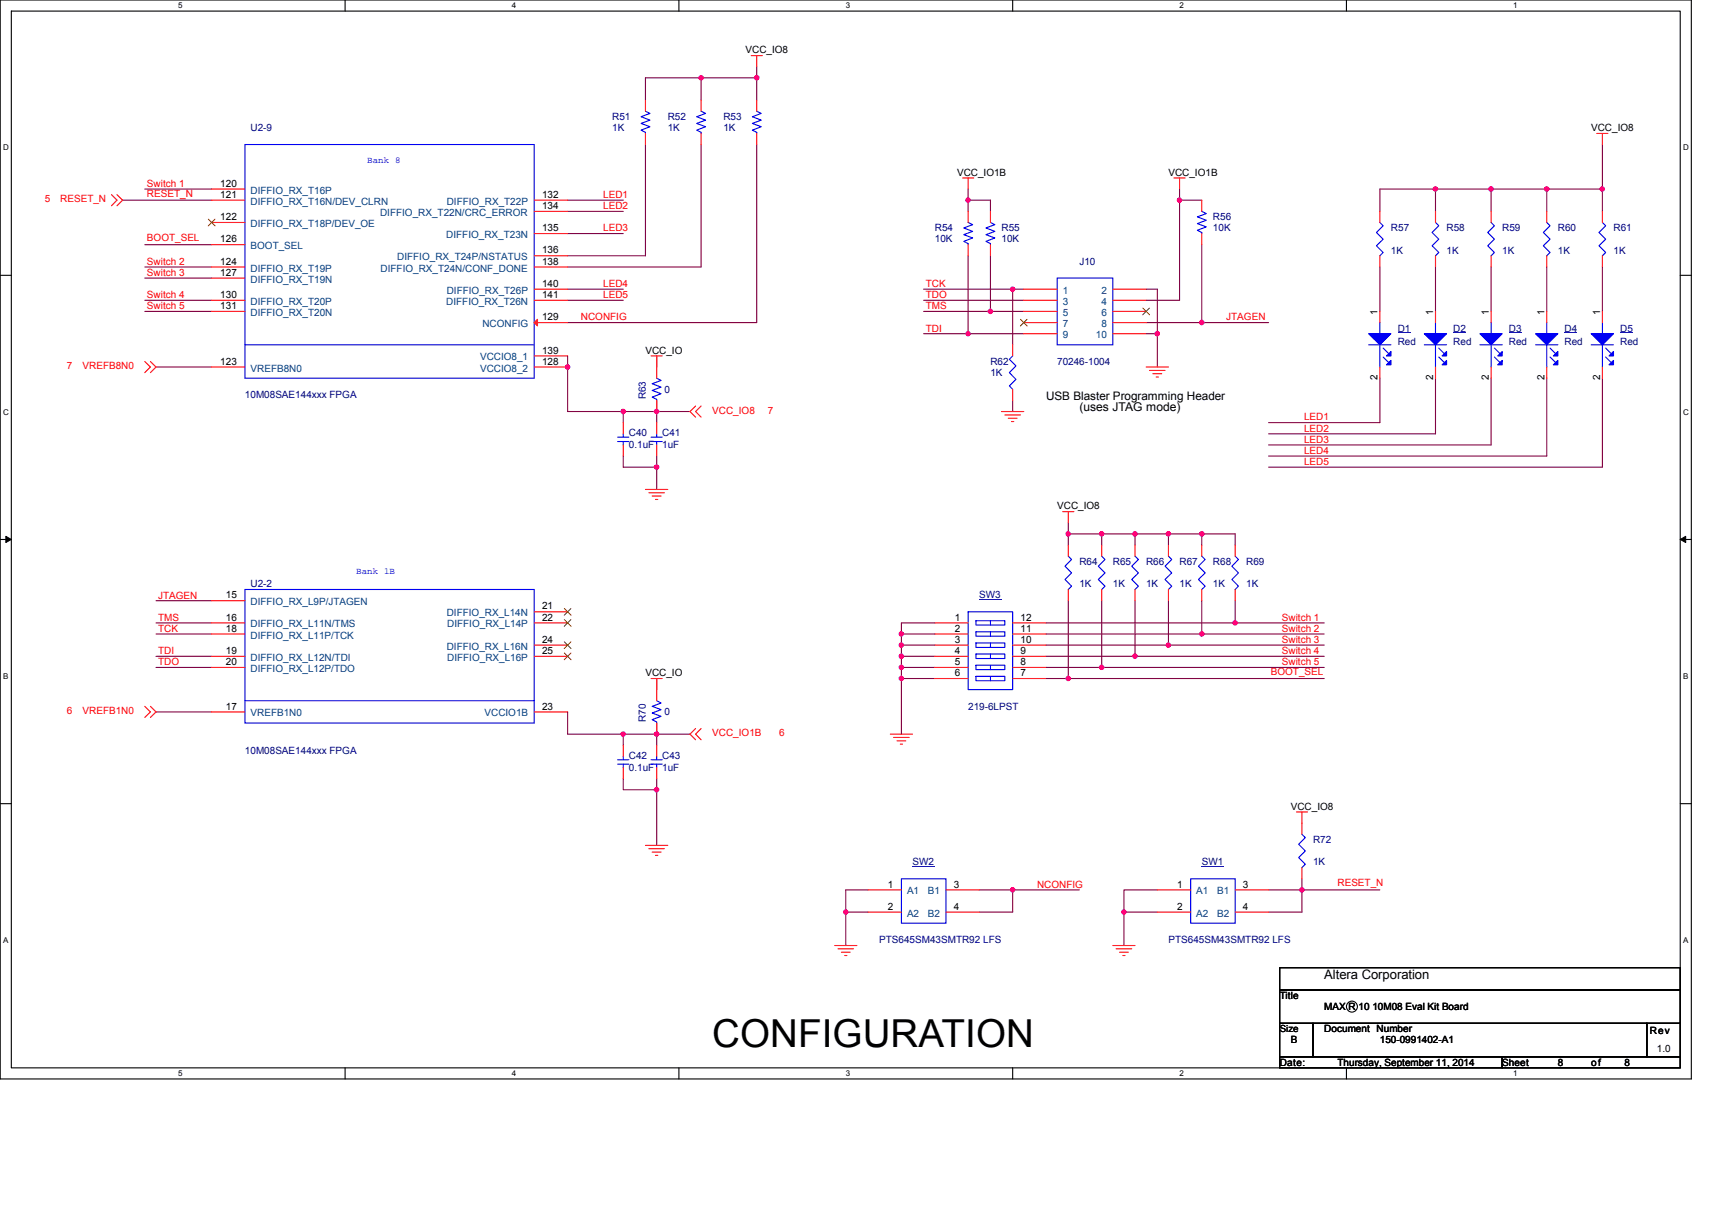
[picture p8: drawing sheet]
<svg xmlns="http://www.w3.org/2000/svg" width="297mm" height="210mm" viewBox="0 0 297 210" stroke-linecap="round" stroke-linejoin="round" font-family="sans-serif">
<path d="M0 0h293.5v187.2h-293.5zM2 1.9h289.5v183.4h-289.5z" fill="none" stroke="#000" stroke-width=".19"/>
<g fill="#fff">
<path d="M30.9 .2h.8v1.6h-.8z"/>
<path d="M30.9 185.5h.8v1.6h-.8z"/>
</g>
<path d="M59.9 0v1.9M59.9 185.3v1.9" fill="none" stroke="#000" stroke-width=".19"/>
<g fill="#fff">
<path d="M88.8 .2h.8v1.6h-.8z"/>
<path d="M88.8 185.5h.8v1.6h-.8z"/>
</g>
<path d="M117.8 0v1.9M117.8 185.3v1.9" fill="none" stroke="#000" stroke-width=".19"/>
<g fill="#fff">
<path d="M146.7 .2h.8v1.6h-.8z"/>
<path d="M146.7 185.5h.8v1.6h-.8z"/>
</g>
<path d="M175.7 0v1.9M175.7 185.3v1.9" fill="none" stroke="#000" stroke-width=".19"/>
<g fill="#fff">
<path d="M204.7 .2h.7v1.6h-.7z"/>
<path d="M204.7 185.5h.7v1.6h-.7z"/>
</g>
<path d="M233.6 0v1.9M233.6 185.3v1.9" fill="none" stroke="#000" stroke-width=".19"/>
<g fill="#fff">
<path d="M262.6 .2h.7v1.6h-.7z"/>
<path d="M262.6 185.5h.7v1.6h-.7z"/>
<path d="M.5 24.8h1v1.6h-1z"/>
<path d="M292 24.8h1v1.6h-1z"/>
<path d="M.5 70.7h1v1.5h-1z"/>
<path d="M292 70.7h1v1.5h-1z"/>
</g>
<path d="M0 47.8h2M291.5 47.8h2" fill="none" stroke="#000" stroke-width=".19"/>
<g fill="#fff">
<path d="M.5 116.5h.9v1.6h-.9z"/>
<path d="M292 116.5h.9v1.6h-.9z"/>
</g>
<path d="M0 93.6h2M291.5 93.6h2" fill="none" stroke="#000" stroke-width=".19"/>
<path d="M1 93.1l1 .5-1 .5zM291.5 93.6l1-.5v1z" fill="#000" stroke="#000" stroke-width=".17"/>
<g fill="#fff">
<path d="M.5 162.4h.9v1.5h-.9z"/>
<path d="M292 162.4h.9v1.5h-.9z"/>
</g>
<g fill="none" stroke="#000" stroke-width=".19">
<path d="M0 139.5h2M291.5 139.5h2M222 167.9h69.5v3.9h-69.5zM222 171.8h69.5v5.8h-69.5zM222 177.6h5.8v5.8h-5.8zM227.8 177.6h57.9v5.8h-57.9zM285.7 177.6h5.8v5.8h-5.8zM222 183.4h38.6v1.9h-38.6zM260.6 183.4h30.9v1.9h-30.9z"/>
<circle cx="234.6" cy="174.7" r=".95"/>
</g>
<g fill="none" stroke="#800040" stroke-width=".19">
<path d="M121.6 13.5h9.7M121.6 13.5h-9.6v3.9M121.6 13.5v3.9M131.3 11.6v1.9M131.3 13.5v3.9M21.3 34.7h15.4M25.1 32.8h11.6M98.5 34.7h9.6M98.5 36.7h9.6M112 25.1v19.3h-13.5M121.6 25.1v21.2h-23.1M131.3 25.1v30.9h-32.8"/>
<path d="M168 34.7v2M168 32.8v1.9M168 34.7h3.8v2M204.7 34.7v17.4h-5.8M204.7 34.7h3.8M204.7 32.8v1.9M249.1 32.8h9.6M249.1 32.8h-9.7v3.9M249.1 32.8v3.9M258.7 32.8h9.7M258.7 32.8v3.9M268.4 32.8h9.6"/>
<path d="M268.4 32.8v3.9M278 32.8v3.9M278 25.1v7.7M25.1 46.3h11.6M25.1 48.3h11.6M25.1 52.1h11.6M25.1 54h11.6M25.1 42.5h11.6M98.5 50.2h9.6M98.5 52.1h9.6M98.5 40.5h9.6M160.2 52.1h17.4"/>
<path d="M160.2 50.2h15.5M160.2 57.9h7.8M160.2 54h11.6M168 44.4v13.5M168 57.9h9.6M171.8 54h5.8M171.8 44.4v9.6M175.7 50.2v9.6M175.7 50.2h1.9M198.9 56h9.6M198.9 57.9h1.9M198.9 50.2h1.9v7.7"/>
<path d="M200.8 57.9v5.8M208.5 42.5v13.5M208.5 56h11.6M239.4 46.3v7.7M249.1 46.3v7.7M258.7 46.3v7.7M268.4 46.3v7.7M278 46.3v7.7M27.1 63.7h9.6M98.5 61.8v9.6h9.6M108.1 71.4v1.9M108.1 79.1v2h5.8"/>
<path d="M108.1 71.4h5.8M113.9 79.1v2M113.9 61.8v1.9M113.9 69.5v1.9M113.9 71.4v1.9M113.9 71.4h5.8M175.7 69.5v1.9M239.4 65.6v7.7h-19.3M249.1 65.6v9.7h-29M258.7 65.6v11.6h-38.6M268.4 65.6v13.5h-48.3M278 65.6v15.5h-57.9"/>
<path d="M113.9 81.1v3.8M185.4 92.6h5.8M185.4 90.7v1.9M185.4 92.6v2M191.2 92.6h5.7M191.2 92.6v2M196.9 92.6v2M196.9 92.6h5.8M202.7 92.6v2M202.7 92.6h5.8M208.5 92.6v2M208.5 92.6h5.8v2"/>
<path d="M27.1 104.2h9.6M27.1 108.1h9.6M27.1 110h9.6M27.1 113.9h9.6M27.1 115.8h9.6M113.9 117.8v1.9M156.4 110v2M156.4 112v1.9M156.4 115.8v2M156.4 113.9v1.9M156.4 117.8v9.6M156.4 110h5.8"/>
<path d="M156.4 112h5.8M156.4 115.8h5.8M156.4 113.9h5.8M156.4 117.8h5.8M162.2 108.1h-5.8v1.9M181.5 115.8h9.7M181.5 113.9h15.4M181.5 112h21.2M181.5 108.1h32.8M181.5 110h27M181.5 117.8h3.9M185.4 104.2v13.6"/>
<path d="M185.4 117.8h44.4M191.2 104.2v11.6M191.2 115.8h38.6M196.9 113.9h32.9M196.9 104.2v9.7M202.7 112h27.1M202.7 104.2v7.8M208.5 110h21.3M208.5 104.2v5.8M214.3 108.1h15.5M214.3 104.2v3.9M27.1 123.5h9.6"/>
<path d="M98.5 123.5v3.9h9.6M108.1 127.4v1.9M108.1 127.4h5.8M108.1 135.1v2h5.8M113.9 135.1v2M113.9 137.1v9.6M113.9 125.5v1.9M113.9 127.4v1.9M113.9 127.4h5.8M146.7 158.3h3.9M146.7 158.3v5.8M150.6 154.4h-3.9v3.9"/>
<path d="M169.9 154.4h5.8M175.7 154.4h11.6M175.7 154.4v3.9h-5.8M195 158.3v5.8M200.8 154.4h-5.8v3.9h5.8M220.1 154.4h5.8v3.9h-5.8M225.9 152.5v1.9h13.5"/>
</g>
<g fill="#f0f" stroke="#f0f" stroke-width=".19">
<circle cx="108.1" cy="71.4" r=".38"/>
<circle cx="113.9" cy="81.1" r=".38"/>
<circle cx="113.9" cy="71.4" r=".38"/>
<circle cx="113.9" cy="127.4" r=".38"/>
<circle cx="108.1" cy="127.4" r=".38"/>
<circle cx="113.9" cy="137" r=".38"/>
<circle cx="200.8" cy="57.9" r=".38"/>
<circle cx="168" cy="34.7" r=".38"/>
<circle cx="168" cy="57.9" r=".38"/>
<circle cx="171.8" cy="54" r=".38"/>
<circle cx="175.7" cy="50.2" r=".38"/>
<circle cx="131.3" cy="13.5" r=".38"/>
<circle cx="278" cy="32.8" r=".38"/>
<circle cx="258.7" cy="32.8" r=".38"/>
<circle cx="249" cy="32.8" r=".38"/>
<circle cx="268.4" cy="32.8" r=".38"/>
<circle cx="156.4" cy="110" r=".38"/>
<circle cx="156.4" cy="113.9" r=".38"/>
<circle cx="156.4" cy="111.9" r=".38"/>
<circle cx="156.4" cy="115.8" r=".38"/>
<circle cx="156.4" cy="117.7" r=".38"/>
<circle cx="196.9" cy="92.6" r=".38"/>
<circle cx="191.1" cy="92.6" r=".38"/>
<circle cx="208.5" cy="92.6" r=".38"/>
<circle cx="191.1" cy="115.8" r=".38"/>
<circle cx="196.9" cy="113.9" r=".38"/>
<circle cx="202.7" cy="111.9" r=".38"/>
<circle cx="208.5" cy="110" r=".38"/>
<circle cx="214.3" cy="108.1" r=".38"/>
<circle cx="175.7" cy="154.4" r=".38"/>
<circle cx="185.3" cy="117.7" r=".38"/>
<circle cx="185.3" cy="92.6" r=".38"/>
<circle cx="204.6" cy="34.7" r=".38"/>
<circle cx="208.5" cy="56" r=".38"/>
<circle cx="121.6" cy="13.5" r=".38"/>
<circle cx="98.5" cy="63.7" r=".38"/>
<circle cx="146.7" cy="158.3" r=".38"/>
<circle cx="195" cy="158.3" r=".38"/>
<circle cx="225.9" cy="154.4" r=".38"/>
<circle cx="202.7" cy="92.6" r=".38"/>
</g>
<g fill="none" stroke="#f00" stroke-width=".19">
<path d="M112 17.4v1.9M121.6 17.4v1.9M130.3 9.7h2M131.3 9.7v1.9M131.3 17.4v1.9M19.3 33.8l1 .9-1 1M20.3 33.8l1 .9-1 1M36.7 32.8h5.8M36.7 34.7h5.8M36.7 38.6h5.8M92.7 34.7h5.8M92.7 36.7h5.8"/>
<path d="M112 23.2v1.9M121.6 23.2v1.9M131.3 23.2v1.9M167 30.9h1.9M168 30.9v1.9M168 36.7v1.9M171.8 36.7v1.9M203.7 30.9h1.9M204.7 30.9v1.9M208.5 34.7v2M239.4 36.7v1.9M249.1 36.7v1.9"/>
<path d="M258.7 36.7v1.9M268.4 36.7v1.9M277 23.2h2M278 23.2v1.9M278 36.7v1.9M36.7 42.5h5.8M36.7 46.3h5.8M36.7 48.3h5.8M36.7 52.1h5.8M36.7 54h5.8M92.7 40.5h5.8M92.7 44.4h5.8"/>
<path d="M92.7 46.3h5.8M92.7 50.2h5.8M92.7 52.1h5.8M92.7 56h5.8M168 42.5v1.9M171.8 42.5v1.9M175.7 59.8v2M177.6 50.2h5.8M177.6 52.1h5.8M177.6 54h5.8M177.6 56h5.8M177.6 57.9h5.8"/>
<path d="M193.1 50.2h5.8M193.1 52.1h5.8M193.1 54h5.8M193.1 56h5.8M193.1 57.9h5.8M208.5 40.5v2M239.4 44.4v1.9M239.4 54v2M249.1 44.4v1.9M249.1 54v2M258.7 54v2M258.7 44.4v1.9"/>
<path d="M268.4 44.4v1.9M268.4 54v2M278 54v2M278 44.4v1.9M25.1 62.7l1 1-1 1M26.1 62.7l1 1-1 1M36.7 63.7h5.8M92.7 61.8h5.8M92.7 63.7h5.8M108.1 77.2v1.9M108.1 73.3v2M113 61.8h1.9"/>
<path d="M113.9 61.8v3.8M113.9 69.5v1.9M113.9 77.2v1.9M113.9 73.3v2M120.7 70.5l-1 .9 1 1M121.6 70.5l-.9 .9 .9 1M173.8 71.4h3.8M174.3 72h2.8M174.9 72.6h1.6M175.5 73.2h.4M175.7 67.6v1.9M198.9 63.7h3.8"/>
<path d="M199.5 64.3h2.6M200 64.9h1.6M200.6 65.4h.4M239.4 63.7v1.9M249.1 63.7v1.9M258.7 63.7v1.9M268.4 63.7v1.9M278 63.7v1.9M112 84.9h3.9M112.6 85.5h2.7M113.2 86.1h1.5M113.7 86.7h.4"/>
<path d="M184.4 88.8h1.9M185.4 88.8v1.9M185.4 94.6v1.9M191.2 94.6v1.9M196.9 94.6v1.9M202.7 94.6v1.9M208.5 94.6v1.9M214.3 94.6v1.9M36.7 104.2h5.8M36.7 108.1h5.8M36.7 110h5.8M36.7 113.9h5.8"/>
<path d="M36.7 115.8h5.8M92.7 106.2h5.8M92.7 108.1h5.8M92.7 112h5.8M92.7 113.9h5.8M113 117.8h1.9M113.9 117.8v3.8M162.2 108.1h5.8M162.2 110h5.8M162.2 112h5.8M162.2 113.9h5.8M162.2 115.8h5.8"/>
<path d="M162.2 117.8h5.8M175.7 108.1h5.8M175.7 110h5.8M175.7 112h5.8M175.7 113.9h5.8M175.7 115.8h5.8M175.7 117.8h5.8M185.4 102.3v1.9M191.2 102.3v1.9M196.9 102.3v1.9M202.7 102.3v1.9M208.5 102.3v1.9"/>
<path d="M214.3 102.3v1.9M25.1 122.6l1 .9-1 1M26.1 122.6l1 .9-1 1M36.7 123.5h5.8M92.7 123.5h5.8M108.1 133.2v1.9M108.1 129.3v2M113.9 133.2v1.9M113.9 129.3v2M113.9 125.5v1.9M120.7 126.4l-1 1 1 1M121.6 126.4l-.9 1 .9 1"/>
<path d="M154.5 127.4h3.8M155 128h2.8M155.6 128.6h1.6M156.2 129.1h.4M112 146.7h3.9M112.6 147.3h2.7M113.2 147.9h1.5M113.7 148.4h.4M150.6 154.4h5.8M150.6 158.3h5.8M164.1 154.4h5.8M164.1 158.3h5.8"/>
<path d="M200.8 154.4h5.8M200.8 158.3h5.8M214.3 154.4h5.8M214.3 158.3h5.8M224.9 140.9h2M225.9 150.6v1.9M225.9 140.9v3.9M144.8 164.1h3.9M145.4 164.7h2.7M146 165.2h1.5M146.6 165.8h.3M193.1 164.1h3.8"/>
<path d="M193.7 164.7h2.7M194.2 165.2h1.6M194.8 165.8h.4"/>
</g>
<g fill="none" stroke="#00f" stroke-width=".19">
<path d="M112 19.3l.8 .4-1.6 .6 1.6 .5-1.6 .6 1.6 .6-1.6 .6 .8 .4v.2M121.6 19.3l.8 .4-1.5 .6 1.5 .5-1.5 .6 1.5 .6-1.5 .6 .7 .4v.2M131.3 19.3l.8 .4-1.6 .6 1.6 .5-1.6 .6 1.6 .6-1.6 .6 .8 .4v.2M42.5 25.1h50.2v40.5h-50.2zM168 38.6l.8 .4-1.6 .6 1.6 .6-1.6 .5 1.6 .6-1.6 .6 .8 .4v.2M171.8 38.6l.8 .4-1.5 .6 1.5 .6-1.5 .5 1.5 .6-1.5 .6 .7 .4v.2M208.5 36.7l.8 .4-1.6 .5 1.6 .6-1.6 .6 1.6 .6-1.6 .6 .8 .3v.2M239.4 38.6l.6 .6-1.2 1.1 1.2 1.2-1.2 1.2 1.2 1.1-.6 .6M249.1 38.6l.5 .6-1.1 1.1 1.1 1.2-1.1 1.2 1.1 1.1-.5 .6M258.7 38.6l.6 .6-1.2 1.1 1.2 1.2-1.2 1.2 1.2 1.1-.6 .6M268.4 38.6l.5 .6-1.1 1.1 1.1 1.2-1.1 1.2 1.1 1.1-.5 .6M278 38.6l.6 .6-1.2 1.1 1.2 1.2-1.2 1.2 1.2 1.1-.6 .6"/>
<path d="M42.5 59.8h50.2M183.4 48.3h9.7v11.5h-9.7zM237.5 59.8h3.8M239.4 56v1.9M239.4 59.8v3.9M247.1 59.8h3.9M249.1 56v1.9M249.1 59.8v3.9M256.8 59.8h3.8M258.7 56v1.9M258.7 59.8v3.9M266.4 59.8h3.9"/>
<path d="M268.4 56v1.9M268.4 59.8v3.9M276.1 59.8h3.8M278 56v1.9M278 59.8v3.9M107.2 76.6h1.9M107.2 75.9h1.9M108.1 75.3v.6M108.1 76.6v.6M113 76.6h1.9M113 75.9h1.9M113.9 65.6l.8 .4-1.5 .6 1.5 .6-1.5 .6 1.5 .5-1.5 .6 .7 .4v.2"/>
<path d="M113.9 75.3v.6M113.9 76.6v.6M175.7 61.8l-.6 .6 1.2 1.1-1.2 1.2 1.2 1.1-1.2 1.2 .6 .6M240 60.4l1 1M240 62l1 .9M249.6 60.4l1 1M249.6 62l1 .9M259.3 60.4l1 1M259.3 62l1 .9M268.9 60.4l1 1M268.9 62l1 .9M278.6 60.4l1 1"/>
<path d="M278.6 62l1 .9M185.4 96.5l.5 .6-1.1 1.2 1.1 1.1-1.1 1.2 1.1 1.1-.5 .6M191.2 96.5l.5 .6-1.1 1.2 1.1 1.1-1.1 1.2 1.1 1.1-.5 .6M196.9 96.5l.6 .6-1.1 1.2 1.1 1.1-1.1 1.2 1.1 1.1-.6 .6M202.7 96.5l.6 .6-1.2 1.2 1.2 1.1-1.2 1.2 1.2 1.1-.6 .6M208.5 96.5l.6 .6-1.2 1.2 1.2 1.1-1.2 1.2 1.2 1.1-.6 .6M214.3 96.5l.6 .6-1.2 1.2 1.2 1.1-1.2 1.2 1.2 1.1-.6 .6M42.5 102.3h50.2v23.2h-50.2zM168 106.2h7.7v13.5h-7.7zM169.3 107.7h5v.8h-5zM169.3 109.6h5v.8h-5zM169.3 111.6h5v.8h-5z"/>
<path d="M169.3 113.5h5v.8h-5zM169.3 115.4h5v.8h-5zM169.3 117.4h5v.7h-5zM171.8 107.7v.8M171.8 109.6v.8M171.8 111.6v.8M171.8 113.5v.8M171.8 115.4v.8M171.8 117.4v.7M42.5 121.6h50.2M107.2 132.6h1.9M107.2 131.8h1.9"/>
<path d="M108.1 131.3v.5M108.1 132.6v.6M113 132.6h1.9M113 131.8h1.9M113.9 131.3v.5M113.9 132.6v.6M113.9 121.6l.8 .4-1.5 .6 1.5 .5-1.5 .6 1.5 .6-1.5 .6 .7 .4v.2M156.4 152.5h7.7v7.7h-7.7zM206.6 152.5h7.7v7.7h-7.7zM225.9 144.8l.6 .6-1.2 1.1 1.2 1.2-1.2 1.1 1.2 1.2-.6 .6"/>
</g>
<path d="M242.5 57.8h2.2M252.2 57.8h2.2M261.8 57.8h2.2M271.5 57.8h2.2M281.1 57.8h2.2M169.9 104.1h3.9M158.3 150.4h3.9M208.5 150.4h3.9" fill="none" stroke="#000080" stroke-width=".17"/>
<g fill="none" stroke="#804000" stroke-width=".17">
<path d="M36.1 38l1.2 1.2M37.3 38l-1.2 1.2M177.1 55.4l1.1 1.2M178.2 55.4l-1.2 1.2M198.3 53.5l1.1 1.1M199.4 53.5l-1.1 1.1M97.9 105.6l1.2 1.2M97.9 107.5l1.2 1.2M97.9 111.4l1.2 1.1M97.9 113.3l1.2 1.2M99.1 105.6l-1.2 1.2M99.1 107.5l-1.2 1.2"/>
<path d="M99.1 111.4l-1.2 1.1M99.1 113.3l-1.2 1.2"/>
</g>
<g fill="#00f" stroke="#00f" stroke-width=".19">
<path d="M256.8 57.9h3.8l-1.9 1.9z"/>
<path d="M259.9 61.8l.7-.8v.8z"/>
<path d="M259.9 63.3l.7-.8v.8z"/>
<path d="M266.4 57.9h3.9l-1.9 1.9z"/>
<path d="M269.5 61.8l.8-.8v.8z"/>
<path d="M269.5 63.3l.8-.8v.8z"/>
<path d="M237.5 57.9h3.8l-1.9 1.9z"/>
<path d="M240.6 61.8l.7-.8v.8z"/>
<path d="M240.6 63.3l.7-.8v.8z"/>
<path d="M276.1 57.9h3.8l-1.9 1.9z"/>
<path d="M279.2 61.8l.7-.8v.8z"/>
<path d="M279.2 63.3l.7-.8v.8z"/>
<path d="M247.1 57.9h3.9l-1.9 1.9z"/>
<path d="M250.2 61.8l.8-.8v.8z"/>
<path d="M250.2 63.3l.8-.8v.8z"/>
</g>
<path d="M92.7 56l.6-.6v1.2z" fill="#f00" stroke="#f00" stroke-width=".19"/>
<text font-size="6.7" x="123.6" y="181.7">CONFIGURATION</text>
<text font-size="2.3" x="229.8" y="170">Altera Corporation</text>
<text font-size="2.1" x="187.3" y="71.4">(uses JTAG mode)</text>
<text font-size="2" x="181.5" y="69.4">USB Blaster Programming Header</text>
<g font-size="1.7">
<text x="129.4" y="9.3">VCC_IO8</text>
<text x="276.1" y="22.8">VCC_IO8</text>
<text x="38.2" y="32.4">120</text>
<text x="38.2" y="34.3">121</text>
<text x="94" y="34.3">132</text>
<text x="166" y="30.5">VCC_IO1B</text>
<text x="202.7" y="30.5">VCC_IO1B</text>
<text x="38.2" y="38.2">122</text>
<text x="94" y="40.1">135</text>
<text x="94" y="36.3">134</text>
<text x="38.2" y="42.1">126</text>
<text x="38.2" y="45.9">124</text>
<text x="38.2" y="47.9">127</text>
<text x="94" y="45.9">138</text>
<text x="94" y="44">136</text>
<text x="38.2" y="51.7">130</text>
<text x="38.2" y="53.6">131</text>
<text x="94" y="51.7">141</text>
<text x="94" y="49.8">140</text>
<text x="94" y="55.6">129</text>
<text x="239" y="54.6" transform="rotate(-90 239 54.6)">1</text>
<text x="248.7" y="54.6" transform="rotate(-90 248.7 54.6)">1</text>
<text x="258.3" y="54.6" transform="rotate(-90 258.3 54.6)">1</text>
<text x="268" y="54.6" transform="rotate(-90 268 54.6)">1</text>
<text x="277.6" y="54.6" transform="rotate(-90 277.6 54.6)">1</text>
<text x="38.2" y="63.3">123</text>
<text x="94" y="61.4">139</text>
<text x="94" y="63.3">128</text>
<text x="112" y="61.4">VCC_IO</text>
<text x="239" y="66" transform="rotate(-90 239 66)">2</text>
<text x="248.7" y="66" transform="rotate(-90 248.7 66)">2</text>
<text x="258.3" y="66" transform="rotate(-90 258.3 66)">2</text>
<text x="268" y="66" transform="rotate(-90 268 66)">2</text>
<text x="277.6" y="66" transform="rotate(-90 277.6 66)">2</text>
<text x="183.4" y="88.4">VCC_IO8</text>
<text x="39.2" y="103.8">15</text>
<text x="39.2" y="107.7">16</text>
<text x="94" y="105.8">21</text>
<text x="94" y="107.7">22</text>
<text x="165.6" y="107.7">1</text>
<text x="177.1" y="107.7">12</text>
<text x="39.2" y="109.6">18</text>
<text x="39.2" y="113.5">19</text>
<text x="94" y="111.5">24</text>
<text x="94" y="113.5">25</text>
<text x="165.6" y="109.6">2</text>
<text x="165.6" y="111.5">3</text>
<text x="165.6" y="113.5">4</text>
<text x="177.1" y="109.6">11</text>
<text x="177.1" y="111.5">10</text>
<text x="177.1" y="113.5">9</text>
<text x="39.2" y="115.4">20</text>
<text x="112" y="117.4">VCC_IO</text>
<text x="165.6" y="115.4">5</text>
<text x="165.6" y="117.3">6</text>
<text x="177.1" y="115.4">8</text>
<text x="177.1" y="117.3">7</text>
<text x="39.2" y="123.1">17</text>
<text x="94" y="123.1">23</text>
<text x="224" y="140.5">VCC_IO8</text>
<text x="154.1" y="154">1</text>
<text x="165.5" y="154">3</text>
<text x="204.3" y="154">1</text>
<text x="215.7" y="154">3</text>
<text x="154.1" y="157.9">2</text>
<text x="165.5" y="157.9">4</text>
<text x="204.3" y="157.9">2</text>
<text x="215.7" y="157.9">4</text>
<text x="222" y="173.4">Title</text>
<text x="222" y="179.1">Size</text>
<text x="229.8" y="179.1">Document Number</text>
<text x="229.8" y="175.3">MAX R 10 10M08 Eval Kit Board</text>
<text x="286.2" y="179.5">Rev</text>
<text x="222" y="184.9">Date:</text>
<text x="224" y="181.1">B</text>
<text x="232.1" y="184.9">Thursday, September 11, 2014</text>
<text x="239.4" y="181.1">150-0991402-A1</text>
<text x="260.6" y="184.9">Sheet</text>
<text x="270.3" y="184.9">8</text>
<text x="276.1" y="184.9">of</text>
<text x="281.9" y="184.9">8</text>
<text x="287.5" y="182.5">1.0</text>
</g>
<g font-size="1.7" fill="#000080">
<text x="43.5" y="22.8">U2-9</text>
<text x="106.2" y="20.8">R51</text>
<text x="106.2" y="22.8">1K</text>
<text x="115.9" y="20.8">R52</text>
<text x="115.9" y="22.8">1K</text>
<text x="125.5" y="20.8">R53</text>
<text x="125.5" y="22.8">1K</text>
<text x="162.2" y="40.2">R54</text>
<text x="173.8" y="40.2">R55</text>
<text x="210.5" y="38.2">R56</text>
<text x="210.5" y="40.2">10K</text>
<text x="241.3" y="40.2">R57</text>
<text x="251" y="40.2">R58</text>
<text x="260.6" y="40.2">R59</text>
<text x="270.3" y="40.2">R60</text>
<text x="279.9" y="40.2">R61</text>
<text x="162.2" y="42.1">10K</text>
<text x="173.8" y="42.1">10K</text>
<text x="187.3" y="45.9">J10</text>
<text x="241.3" y="44">1K</text>
<text x="251" y="44">1K</text>
<text x="260.6" y="44">1K</text>
<text x="270.3" y="44">1K</text>
<text x="279.9" y="44">1K</text>
<text x="242.5" y="57.5">D1</text>
<text x="242.5" y="59.8">Red</text>
<text x="252.2" y="57.5">D2</text>
<text x="252.2" y="59.8">Red</text>
<text x="261.8" y="57.5">D3</text>
<text x="261.8" y="59.8">Red</text>
<text x="271.5" y="57.5">D4</text>
<text x="271.5" y="59.8">Red</text>
<text x="281.1" y="57.5">D5</text>
<text x="281.1" y="59.8">Red</text>
<text x="171.8" y="63.3">R62</text>
<text x="171.8" y="65.2">1K</text>
<text x="183.4" y="63.3">70246-1004</text>
<text x="42.5" y="69.1">10M08SAE144xxx FPGA</text>
<text x="112.1" y="69.3" transform="rotate(-90 112.1 69.3)">R63</text>
<text x="115.3" y="68.1">0</text>
<text x="109.1" y="75.7">C40</text>
<text x="109.1" y="77.8">0.1uF</text>
<text x="114.9" y="75.7">C41</text>
<text x="114.9" y="77.8">1uF</text>
<text x="43.5" y="101.9">U2-2</text>
<text x="187.3" y="98.1">R64</text>
<text x="187.3" y="101.9">1K</text>
<text x="193.1" y="98.1">R65</text>
<text x="193.1" y="101.9">1K</text>
<text x="198.9" y="98.1">R66</text>
<text x="198.9" y="101.9">1K</text>
<text x="204.7" y="98.1">R67</text>
<text x="204.7" y="101.9">1K</text>
<text x="210.5" y="98.1">R68</text>
<text x="210.5" y="101.9">1K</text>
<text x="216.2" y="98.1">R69</text>
<text x="216.2" y="101.9">1K</text>
<text x="169.9" y="103.8">SW3</text>
<text x="112.1" y="125.3" transform="rotate(-90 112.1 125.3)">R70</text>
<text x="115.3" y="124.1">0</text>
<text x="168" y="123.1">219-6LPST</text>
<text x="42.5" y="130.9">10M08SAE144xxx FPGA</text>
<text x="109.1" y="131.7">C42</text>
<text x="114.9" y="131.7">C43</text>
<text x="109.1" y="133.8">0.1uF</text>
<text x="114.9" y="133.8">1uF</text>
<text x="227.8" y="146.3">R72</text>
<text x="158.3" y="150.2">SW2</text>
<text x="208.5" y="150.2">SW1</text>
<text x="227.8" y="150.2">1K</text>
<text x="152.5" y="163.7">PTS645SM43SMTR92 LFS</text>
<text x="202.7" y="163.7">PTS645SM43SMTR92 LFS</text>
</g>
<g font-size="1.7" fill="#f00">
<text x="7.8" y="35.1">5</text>
<text x="10.5" y="35.1">RESET_N</text>
<text x="25.5" y="32.4">Switch 1</text>
<text x="25.5" y="34.1">RESET_N</text>
<text x="104.7" y="34.4">LED1</text>
<text x="25.5" y="41.9">BOOT_SEL</text>
<text x="104.7" y="36.3">LED2</text>
<text x="104.7" y="40.2">LED3</text>
<text x="25.5" y="46">Switch 2</text>
<text x="25.5" y="47.9">Switch 3</text>
<text x="25.5" y="51.7">Switch 4</text>
<text x="25.5" y="53.7">Switch 5</text>
<text x="104.7" y="49.8">LED4</text>
<text x="104.7" y="51.7">LED5</text>
<text x="160.6" y="53.7">TMS</text>
<text x="160.6" y="49.8">TCK</text>
<text x="160.6" y="51.7">TDO</text>
<text x="100.8" y="55.6">NCONFIG</text>
<text x="160.6" y="57.5">TDI</text>
<text x="212.8" y="55.6">JTAGEN</text>
<text x="11.6" y="64.1">7</text>
<text x="14.3" y="64.1">VREFB8N0</text>
<text x="123.6" y="71.8">VCC_IO8</text>
<text x="133.2" y="71.8">7</text>
<text x="226.3" y="73">LED1</text>
<text x="226.3" y="74.9">LED2</text>
<text x="226.3" y="76.8">LED3</text>
<text x="226.3" y="78.8">LED4</text>
<text x="226.3" y="80.7">LED5</text>
<text x="27.4" y="103.9">JTAGEN</text>
<text x="27.4" y="107.7">TMS</text>
<text x="222.4" y="107.7">Switch 1</text>
<text x="27.4" y="109.6">TCK</text>
<text x="27.4" y="113.5">TDI</text>
<text x="222.4" y="113.5">Switch 4</text>
<text x="222.4" y="111.6">Switch 3</text>
<text x="222.4" y="109.6">Switch 2</text>
<text x="27.4" y="115.4">TDO</text>
<text x="220.5" y="117.2">BOOT_SEL</text>
<text x="222.4" y="115.4">Switch 5</text>
<text x="11.6" y="123.9">6</text>
<text x="14.3" y="123.9">VREFB1N0</text>
<text x="123.6" y="127.8">VCC_IO1B</text>
<text x="135.2" y="127.8">6</text>
<text x="179.9" y="154.1">NCONFIG</text>
<text x="232.1" y="153.8">RESET_N</text>
</g>
<g font-size="1.7" fill="#004080">
<text x="43.5" y="33.6">DIFFIO_RX_T16P</text>
<text x="43.5" y="35.5">DIFFIO_RX_T16N/DEV_CLRN</text>
<text x="77.5" y="35.5">DIFFIO_RX_T22P</text>
<text x="43.5" y="39.4">DIFFIO_RX_T18P/DEV_OE</text>
<text x="66" y="37.5">DIFFIO_RX_T22N/CRC_ERROR</text>
<text x="77.4" y="41.3">DIFFIO_RX_T23N</text>
<text x="43.5" y="43.2">BOOT_SEL</text>
<text x="43.5" y="47.1">DIFFIO_RX_T19P</text>
<text x="66" y="47.1">DIFFIO_RX_T24N/CONF_DONE</text>
<text x="68.9" y="45.2">DIFFIO_RX_T24P/NSTATUS</text>
<text x="43.5" y="49">DIFFIO_RX_T19N</text>
<text x="43.5" y="52.9">DIFFIO_RX_T20P</text>
<text x="77.4" y="52.9">DIFFIO_RX_T26N</text>
<text x="77.5" y="51">DIFFIO_RX_T26P</text>
<text x="184.4" y="51">1</text>
<text x="184.4" y="52.9">3</text>
<text x="191.1" y="51">2</text>
<text x="191.1" y="52.9">4</text>
<text x="43.5" y="54.8">DIFFIO_RX_T20N</text>
<text x="83.7" y="56.8">NCONFIG</text>
<text x="184.4" y="54.8">5</text>
<text x="184.4" y="56.8">7</text>
<text x="184.4" y="58.7">9</text>
<text x="190.2" y="58.7">10</text>
<text x="191.1" y="54.8">6</text>
<text x="191.1" y="56.8">8</text>
<text x="43.5" y="64.5">VREFB8N0</text>
<text x="83.3" y="62.5">VCCIO8_1</text>
<text x="83.3" y="64.5">VCCIO8_2</text>
<text x="43.5" y="105">DIFFIO_RX_L9P/JTAGEN</text>
<text x="77.5" y="107">DIFFIO_RX_L14N</text>
<text x="43.5" y="108.9">DIFFIO_RX_L11N/TMS</text>
<text x="43.5" y="110.8">DIFFIO_RX_L11P/TCK</text>
<text x="77.5" y="112.7">DIFFIO_RX_L16N</text>
<text x="77.6" y="108.9">DIFFIO_RX_L14P</text>
<text x="43.5" y="114.7">DIFFIO_RX_L12N/TDI</text>
<text x="43.5" y="116.6">DIFFIO_RX_L12P/TDO</text>
<text x="77.6" y="114.7">DIFFIO_RX_L16P</text>
<text x="43.5" y="124.3">VREFB1N0</text>
<text x="84.1" y="124.3">VCCIO1B</text>
<text x="157.4" y="155.2">A1</text>
<text x="161" y="155.2">B1</text>
<text x="207.6" y="155.2">A1</text>
<text x="211.2" y="155.2">B1</text>
<text x="157.4" y="159.1">A2</text>
<text x="161" y="159.1">B2</text>
<text x="207.6" y="159.1">A2</text>
<text x="211.2" y="159.1">B2</text>
</g>
<g font-size="1.6" fill="#00f">
<text x="63.7" y="28.3">Bank 8</text>
<text x="61.8" y="99.7">Bank 1B</text>
</g>
<g font-size="1.4">
<text x="30.9" y="1.5">5</text>
<text x="88.8" y="1.5">4</text>
<text x="146.7" y="1.5">3</text>
<text x="204.7" y="1.5">2</text>
<text x="262.6" y="1.5">1</text>
<text x=".5" y="26.1">D</text>
<text x="292" y="26.1">D</text>
<text x=".5" y="71.9">C</text>
<text x="292" y="71.9">C</text>
<text x=".5" y="117.8">B</text>
<text x="292" y="117.8">B</text>
<text x=".5" y="163.6">A</text>
<text x="292" y="163.6">A</text>
<text x="30.9" y="186.8">5</text>
<text x="88.8" y="186.8">4</text>
<text x="146.7" y="186.8">3</text>
<text x="204.7" y="186.8">2</text>
<text x="262.6" y="186.8">1</text>
</g>
</svg>
